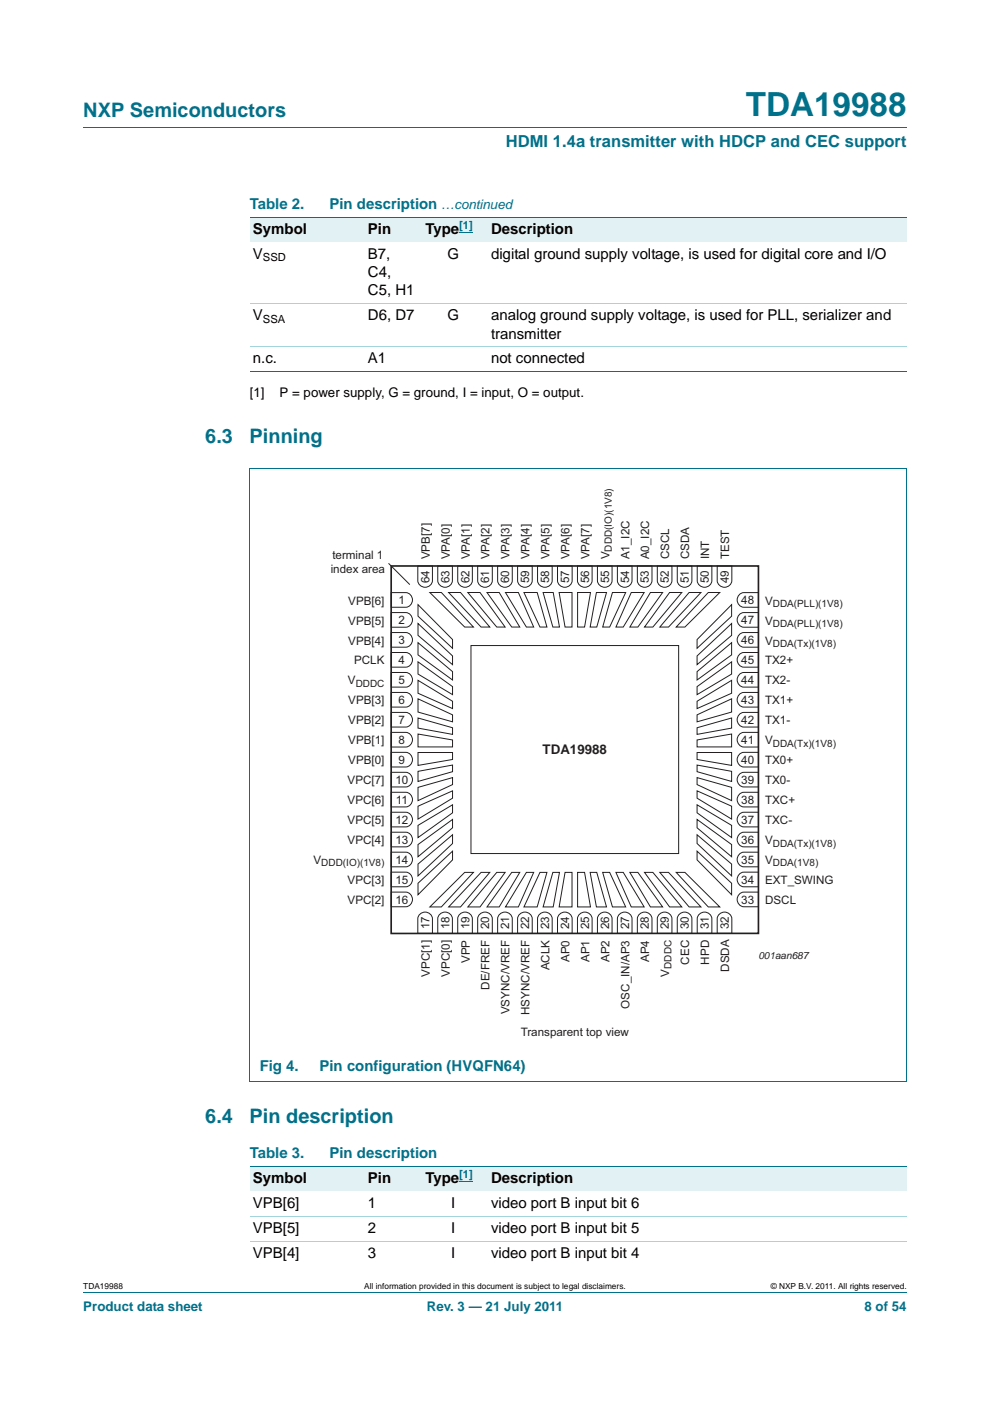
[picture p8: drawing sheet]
<svg xmlns="http://www.w3.org/2000/svg" width="210mm" height="297mm" viewBox="0 0 210 297" stroke-linecap="round" stroke-linejoin="round" font-family="sans-serif">
<path d="M17.7 27h174.6M17.7 273.9h174.6" fill="none" stroke="#00718a" stroke-width=".21"/>
<g fill="#e2f1f4">
<path d="M53 46h24.3v5.3h-24.3z"/>
<path d="M77.3 46h12.2v5.3h-12.2z"/>
<path d="M89.5 46h14v5.3h-14z"/>
</g>
<path d="M97.4 49.3h2.9" fill="none" stroke="#00f" stroke-width=".21"/>
<path d="M103.5 46h88.8v5.3h-88.8z" fill="#e2f1f4"/>
<path d="M53 46h139.3M53 78.8h139.3M52.9 99.3h139.4v129.9M53 99.3v129.9M52.9 229.3h139.4" fill="none" stroke="#00718a" stroke-width=".21"/>
<path d="M53 64.4h139.3M53 73.6h139.3" fill="none" stroke="#a5d5dc" stroke-width=".21"/>
<path d="M83 120h77.9v77.9h-77.9z" fill="none" stroke="#231f20" stroke-width=".35"/>
<g fill="none" stroke="#231f20" stroke-width=".21">
<path d="M82.4 119.4l4.5 4.5M88.6 120h3.1v3.1a1.56 1.56 0 0 1-1.5 1.4 1.56 1.56 0 0 1-1.6-1.4zM92.8 120h3.2v3.1a1.56 1.56 0 0 1-1.6 1.4 1.56 1.56 0 0 1-1.6-1.4zM97.1 120h3.1v3.1a1.56 1.56 0 0 1-1.6 1.4 1.56 1.56 0 0 1-1.5-1.4zM101.3 120h3.1v3.1a1.56 1.56 0 0 1-1.5 1.4 1.56 1.56 0 0 1-1.6-1.4zM105.5 120h3.2v3.1a1.56 1.56 0 0 1-1.6 1.4 1.56 1.56 0 0 1-1.6-1.4zM109.8 120h3.1v3.1a1.56 1.56 0 0 1-1.6 1.4 1.56 1.56 0 0 1-1.5-1.4zM114 120h3.1v3.1a1.56 1.56 0 0 1-1.5 1.4 1.56 1.56 0 0 1-1.6-1.4zM118.2 120h3.2v3.1a1.56 1.56 0 0 1-1.6 1.4 1.56 1.56 0 0 1-1.6-1.4zM122.5 120h3.1v3.1a1.56 1.56 0 0 1-1.6 1.4 1.56 1.56 0 0 1-1.5-1.4zM126.7 120h3.1v3.1a1.56 1.56 0 0 1-1.5 1.4 1.56 1.56 0 0 1-1.6-1.4zM130.9 120h3.2v3.1a1.56 1.56 0 0 1-1.6 1.4 1.56 1.56 0 0 1-1.6-1.4z"/>
<path d="M135.2 120h3.1v3.1a1.56 1.56 0 0 1-1.6 1.4 1.56 1.56 0 0 1-1.5-1.4zM139.4 120h3.1v3.1a1.56 1.56 0 0 1-1.5 1.4 1.56 1.56 0 0 1-1.6-1.4zM143.6 120h3.2v3.1a1.56 1.56 0 0 1-1.6 1.4 1.56 1.56 0 0 1-1.6-1.4zM147.9 120h3.1v3.1a1.56 1.56 0 0 1-1.6 1.4 1.56 1.56 0 0 1-1.5-1.4zM152.1 120h3.1v3.1a1.56 1.56 0 0 1-1.5 1.4 1.56 1.56 0 0 1-1.6-1.4zM83 138.3h3.1a1.56 1.56 0 0 1 1.4 1.6 1.56 1.56 0 0 1-1.4 1.5h-3.1zM83 134.1h3.1a1.56 1.56 0 0 1 1.4 1.6 1.56 1.56 0 0 1-1.4 1.5h-3.1zM83 129.9h3.1a1.56 1.56 0 0 1 1.4 1.5 1.56 1.56 0 0 1-1.4 1.6h-3.1zM83 125.6h3.1a1.56 1.56 0 0 1 1.4 1.6 1.56 1.56 0 0 1-1.4 1.5h-3.1zM88.7 136.3l7.3 6.1v1.8l-7.3-5.4zM88.7 132.2l7.3 6.9v1.8l-7.3-6.2zM88.7 128.2l7.3 7.4v1.8l-7.3-6.8z"/>
<path d="M91.2 125.6h2.4l6.8 7.3h-1.8zM95.2 125.6h2.5l6.2 7.3h-1.9zM99.2 125.6h2.6l5.3 7.3h-1.7zM99.9 136.9h44v44.1h-44zM103.3 125.6h2.6l4.3 7.3h-1.7zM107.2 125.6h2.7l3.3 7.3h-1.6zM111.1 125.6h2.8l2.1 7.3h-1.5zM115.2 125.6h2.1l1.4 7.3h-1.4zM118.6 125.6h2.7v7.3h-1.5zM122.5 125.6h2.7l-1.2 7.3h-1.5zM126.5 125.6h2.1l-2 7.3h-1.4zM129.9 125.6h2.8l-3.4 7.3h-1.5z"/>
<path d="M133.9 125.6h2.7l-4.4 7.3h-1.6zM138 125.6h2.5l-5.2 7.3h-1.7zM142 125.6h2.6l-6.1 7.3h-1.8zM146.2 125.6h2.5l-6.9 7.3h-1.8zM147.9 139.1l7.3-6.9v2.5l-7.3 6.2zM150.2 125.6h2.5l-7.4 7.3h-1.9zM155.2 128.2v2.4l-7.3 6.8v-1.8zM156.9 138.7l.9-.4h3.1v3.1h-3.1a1.57 1.57 0 0 1-1.4-1.1 1.57 1.57 0 0 1 .5-1.6zM156.9 134.4l.9-.3h3.1v3.1h-3.1a1.57 1.57 0 0 1-1.4-1.1 1.57 1.57 0 0 1 .5-1.7zM156.9 130.2l.9-.3h3.1v3.1h-3.1a1.57 1.57 0 0 1-1.4-1.1 1.57 1.57 0 0 1 .5-1.7zM156.9 126l.9-.4h3.1v3.1h-3.1a1.57 1.57 0 0 1-1.4-1.1 1.57 1.57 0 0 1 .5-1.6zM83 159.5h3.1a1.56 1.56 0 0 1 1.4 1.6 1.56 1.56 0 0 1-1.4 1.5h-3.1z"/>
<path d="M83 155.3h3.1a1.56 1.56 0 0 1 1.4 1.5 1.56 1.56 0 0 1-1.4 1.6h-3.1zM83 151h3.1a1.56 1.56 0 0 1 1.4 1.6 1.56 1.56 0 0 1-1.4 1.5h-3.1zM83 146.8h3.1a1.56 1.56 0 0 1 1.4 1.6 1.56 1.56 0 0 1-1.4 1.5h-3.1zM83 142.6h3.1a1.56 1.56 0 0 1 1.4 1.5 1.56 1.56 0 0 1-1.4 1.6h-3.1zM88.7 159.5h7.3v1.5l-7.3 1.3zM88.7 155.6l7.3 1.3v1.5h-7.3zM88.7 152.2l7.3 2.1v1.4l-7.3-1.3zM88.7 148.2l7.3 3.4v1.4l-7.3-2zM88.7 144.2l7.3 4.5v1.5l-7.3-3.2zM88.7 140.3l7.3 5.3v1.7l-7.3-4.4zM147.9 159.5h7.3v2.8l-7.3-1.3zM147.9 156.9l7.3-1.3v2.8h-7.3z"/>
<path d="M147.9 154.3l7.3-2.1v2.2l-7.3 1.3zM147.9 151.6l7.3-3.4v2.8l-7.3 2zM147.9 148.7l7.3-4.5v2.8l-7.3 3.2zM147.9 145.6l7.3-5.3v2.6l-7.3 4.4zM147.9 142.4l7.3-6.1v2.5l-7.3 5.4zM156.9 159.8l.9-.3h3.1v3.1h-3.1a1.57 1.57 0 0 1-1.4-1.1 1.57 1.57 0 0 1 .5-1.7zM156.9 155.6l.9-.3h3.1v3.1h-3.1a1.57 1.57 0 0 1-1.4-1.1 1.57 1.57 0 0 1 .5-1.7zM156.9 151.4l.9-.4h3.1v3.1h-3.1a1.57 1.57 0 0 1-1.4-1.1 1.57 1.57 0 0 1 .5-1.6zM156.9 147.1l.9-.3h3.1v3.1h-3.1a1.57 1.57 0 0 1-1.4-1.1 1.57 1.57 0 0 1 .5-1.7zM156.9 142.9l.9-.3h3.1v3.1h-3.1a1.57 1.57 0 0 1-1.4-1.1 1.57 1.57 0 0 1 .5-1.7zM83 176.4h3.1a1.56 1.56 0 0 1 1.4 1.6 1.56 1.56 0 0 1-1.4 1.6h-3.1zM83 172.2h3.1a1.56 1.56 0 0 1 1.4 1.6 1.56 1.56 0 0 1-1.4 1.5h-3.1z"/>
<path d="M83 168h3.1a1.56 1.56 0 0 1 1.4 1.5 1.56 1.56 0 0 1-1.4 1.6h-3.1zM83 163.7h3.1a1.56 1.56 0 0 1 1.4 1.6 1.56 1.56 0 0 1-1.4 1.5h-3.1zM88.7 163.5l7.3-1.3v1.4l-7.3 2.1zM88.7 166.9l7.3-2v1.4l-7.3 3.4zM88.7 170.9l7.3-3.2v1.5l-7.3 4.5zM88.7 175l7.3-4.4v1.7l-7.3 5.3zM88.7 179.1l7.3-5.4v1.8l-7.3 6.1zM147.9 162.2l7.3 1.3v2.2l-7.3-2.1zM147.9 164.9l7.3 2v2.8l-7.3-3.4zM147.9 167.7l7.3 3.2v2.8l-7.3-4.5zM147.9 170.6l7.3 4.4v2.6l-7.3-5.3zM147.9 173.7l7.3 5.4v2.5l-7.3-6.1z"/>
<path d="M147.9 177l7.3 6.2v2.5l-7.3-6.9zM156.9 176.8l.9-.4h3.1v3.2h-3.1a1.57 1.57 0 0 1-1.4-1.2 1.57 1.57 0 0 1 .5-1.6zM156.9 172.5l.9-.3h3.1v3.1h-3.1a1.57 1.57 0 0 1-1.4-1.1 1.57 1.57 0 0 1 .5-1.7zM156.9 168.3l.9-.3h3.1v3.1h-3.1a1.57 1.57 0 0 1-1.4-1.1 1.57 1.57 0 0 1 .5-1.7zM156.9 164.1l.9-.4h3.1v3.1h-3.1a1.57 1.57 0 0 1-1.4-1.1 1.57 1.57 0 0 1 .5-1.6zM83 189.1h3.1a1.56 1.56 0 0 1 1.4 1.6 1.56 1.56 0 0 1-1.4 1.6h-3.1zM83 184.9h3.1a1.56 1.56 0 0 1 1.4 1.6 1.56 1.56 0 0 1-1.4 1.5h-3.1zM83 180.7h3.1a1.56 1.56 0 0 1 1.4 1.5 1.56 1.56 0 0 1-1.4 1.6h-3.1zM88.7 183.2l7.3-6.2v1.8l-7.3 6.9zM88.7 187.3l7.3-6.8v1.8l-7.3 7.4zM88.9 194a1.57 1.57 0 0 1 1.7-.6 1.57 1.57 0 0 1 1.1 1.4v3.1h-3.1v-3.1zM91.2 192.3l7.4-7.3h1.8l-6.8 7.3z"/>
<path d="M93.2 194a1.57 1.57 0 0 1 1.6-.6 1.57 1.57 0 0 1 1.2 1.4v3.1h-3.2v-3.1zM97.4 194a1.57 1.57 0 0 1 1.7-.6 1.57 1.57 0 0 1 1.1 1.4v3.1h-3.1v-3.1zM101.6 194a1.57 1.57 0 0 1 1.7-.6 1.57 1.57 0 0 1 1.1 1.4v3.1h-3.1v-3.1zM102 185h1.9l-6.2 7.3h-2.5zM105.4 185h1.7l-5.3 7.3h-2.6zM105.9 194a1.57 1.57 0 0 1 1.6-.6 1.57 1.57 0 0 1 1.2 1.4v3.1h-3.2v-3.1zM108.5 185h1.7l-4.3 7.3h-2.6zM110.1 194a1.57 1.57 0 0 1 1.7-.6 1.57 1.57 0 0 1 1.1 1.4v3.1h-3.1v-3.1zM111.6 185h1.6l-3.3 7.3h-2.7zM114.3 194a1.57 1.57 0 0 1 1.7-.6 1.57 1.57 0 0 1 1.1 1.4v3.1h-3.1v-3.1zM114.5 185h1.5l-2.1 7.3h-2.8zM117.3 185h1.4l-1.4 7.3h-2.1z"/>
<path d="M118.6 194a1.57 1.57 0 0 1 1.6-.6 1.57 1.57 0 0 1 1.2 1.4v3.1h-3.2v-3.1zM119.8 185h1.5v7.3h-2.7zM122.5 185h1.5l1.2 7.3h-2.7zM122.8 194a1.57 1.57 0 0 1 1.7-.6 1.57 1.57 0 0 1 1.1 1.4v3.1h-3.1v-3.1zM125.2 185h1.4l2 7.3h-2.1zM127 194a1.57 1.57 0 0 1 1.7-.6 1.57 1.57 0 0 1 1.1 1.4v3.1h-3.1v-3.1zM127.8 185h1.5l3.4 7.3h-2.8zM130.6 185h1.6l4.4 7.3h-2.7zM131.3 194a1.57 1.57 0 0 1 1.6-.6 1.57 1.57 0 0 1 1.2 1.4v3.1h-3.2v-3.1zM133.6 185h1.7l5.2 7.3h-2.5zM135.5 194a1.57 1.57 0 0 1 1.7-.6 1.57 1.57 0 0 1 1.1 1.4v3.1h-3.1v-3.1zM136.7 185h1.8l6.1 7.3h-2.6z"/>
<path d="M139.7 194a1.57 1.57 0 0 1 1.7-.6 1.57 1.57 0 0 1 1.1 1.4v3.1h-3.1v-3.1zM140 185h1.8l6.9 7.3h-2.5zM143.4 185h1.9l7.4 7.3h-2.5zM144 194a1.57 1.57 0 0 1 1.6-.6 1.57 1.57 0 0 1 1.2 1.4v3.1h-3.2v-3.1zM147.9 180.5l7.3 6.8v2.4l-7.3-7.4zM148.2 194a1.57 1.57 0 0 1 1.7-.6 1.57 1.57 0 0 1 1.1 1.4v3.1h-3.1v-3.1zM152.4 194a1.57 1.57 0 0 1 1.7-.6 1.57 1.57 0 0 1 1.1 1.4v3.1h-3.1v-3.1zM156.9 189.5l.9-.4h3.1v3.2h-3.1a1.57 1.57 0 0 1-1.4-1.2 1.57 1.57 0 0 1 .5-1.6zM156.9 185.2l.9-.3h3.1v3.1h-3.1a1.57 1.57 0 0 1-1.4-1.1 1.57 1.57 0 0 1 .5-1.7zM156.9 181l.9-.3h3.1v3.1h-3.1a1.57 1.57 0 0 1-1.4-1.1 1.57 1.57 0 0 1 .5-1.7z"/>
</g>
<g fill="#e2f1f4">
<path d="M53 247.2h24.3v5.3h-24.3z"/>
<path d="M77.3 247.2h12.2v5.3h-12.2z"/>
<path d="M89.5 247.2h14v5.3h-14z"/>
</g>
<path d="M97.4 250.5h2.9" fill="none" stroke="#00f" stroke-width=".21"/>
<path d="M103.5 247.2h88.8v5.3h-88.8z" fill="#e2f1f4"/>
<path d="M53 247.2h139.3" fill="none" stroke="#00718a" stroke-width=".21"/>
<path d="M53 257.8h139.3M53 263.1h139.3" fill="none" stroke="#a5d5dc" stroke-width=".21"/>
<text font-size="7" fill="#00718a" x="158.2" y="24.6">TDA19988</text>
<g font-size="4.2" fill="#00718a">
<text x="17.7" y="24.9">NXP Semiconductors</text>
<text x="43.5" y="94">6.3</text>
<text x="53" y="94">Pinning</text>
<text x="43.5" y="238.1">6.4</text>
<text x="52.9" y="238.1">Pin description</text>
</g>
<text font-size="3.5" fill="#00718a" x="107.3" y="31.1">HDMI 1.4a transmitter with HDCP and CEC support</text>
<g font-size="3.2" fill="#00718a">
<text x="53" y="44.3">Table 2.</text>
<text x="69.9" y="44.3">Pin description</text>
<text x="55.1" y="227.1">Fig 4.</text>
<text x="67.8" y="227.1">Pin configuration (HVQFN64)</text>
<text x="53" y="245.5">Table 3.</text>
<text x="69.9" y="245.5">Pin description</text>
</g>
<g font-size="3.2">
<text x="53.7" y="49.6">Symbol</text>
<text x="78" y="49.6">Pin</text>
<text x="90.2" y="49.6">Type</text>
<text x="104.2" y="49.6">Description</text>
<text x="53.7" y="54.8">V</text>
<text x="78" y="54.8">B7,</text>
<text x="78" y="58.7">C4,</text>
<text x="94.9" y="54.8">G</text>
<text x="104.2" y="54.8">digital ground supply voltage, is used for digital core and I/O</text>
<text x="78" y="62.6">C5, H1</text>
<text x="53.7" y="67.9">V</text>
<text x="78" y="67.9">D6, D7</text>
<text x="94.9" y="67.9">G</text>
<text x="104.2" y="71.8">transmitter</text>
<text x="104.2" y="67.9">analog ground supply voltage, is used for PLL, serializer and</text>
<text x="53.7" y="77.1">n.c.</text>
<text x="78" y="77.1">A1</text>
<text x="104.1" y="77.1">not connected</text>
<text x="53.7" y="250.8">Symbol</text>
<text x="78" y="250.8">Pin</text>
<text x="90.2" y="250.8">Type</text>
<text x="104.2" y="250.8">Description</text>
<text x="53.7" y="256.1">VPB[6]</text>
<text x="78" y="256.1">1</text>
<text x="95.7" y="256.1">I</text>
<text x="104.1" y="256.1">video port B input bit 6</text>
<text x="53.7" y="261.3">VPB[5]</text>
<text x="78" y="261.3">2</text>
<text x="95.7" y="261.3">I</text>
<text x="104.1" y="261.3">video port B input bit 5</text>
<text x="53.7" y="266.6">VPB[4]</text>
<text x="78" y="266.6">3</text>
<text x="95.7" y="266.6">I</text>
<text x="104.1" y="266.6">video port B input bit 4</text>
</g>
<g font-size="2.8" fill="#00718a">
<text x="93.6" y="44.3">…continued</text>
<text x="17.7" y="277.9">Product data sheet</text>
<text x="90.5" y="277.9">Rev. 3 — 21 July 2011</text>
<text x="183.4" y="277.9">8 of 54</text>
</g>
<g font-size="2.8">
<text x="53" y="84.2">[1]</text>
<text x="59.3" y="84.2">P = power supply, G = ground, I = input, O = output.</text>
</g>
<text font-size="2.8" fill="#231f20" x="115.1" y="159.8">TDA19988</text>
<g font-size="2.5" fill="#231f20">
<text x="70.5" y="118.6">terminal 1</text>
<text x="91.2" y="118.6" transform="rotate(-90 91.2 118.6)">VPB[7]</text>
<text x="95.4" y="118.6" transform="rotate(-90 95.4 118.6)">VPA[0]</text>
<text x="99.6" y="118.6" transform="rotate(-90 99.6 118.6)">VPA[1]</text>
<text x="103.9" y="118.6" transform="rotate(-90 103.9 118.6)">VPA[2]</text>
<text x="108.1" y="118.6" transform="rotate(-90 108.1 118.6)">VPA[3]</text>
<text x="112.3" y="118.6" transform="rotate(-90 112.3 118.6)">VPA[4]</text>
<text x="116.6" y="118.6" transform="rotate(-90 116.6 118.6)">VPA[5]</text>
<text x="120.8" y="118.6" transform="rotate(-90 120.8 118.6)">VPA[6]</text>
<text x="125" y="118.6" transform="rotate(-90 125 118.6)">VPA[7]</text>
<text x="129.2" y="118.6" transform="rotate(-90 129.2 118.6)">V</text>
<text x="133.5" y="118.6" transform="rotate(-90 133.5 118.6)">A1_I2C</text>
<text x="137.7" y="118.6" transform="rotate(-90 137.7 118.6)">A0_I2C</text>
<text x="142" y="118.6" transform="rotate(-90 142 118.6)">CSCL</text>
<text x="146.2" y="118.6" transform="rotate(-90 146.2 118.6)">CSDA</text>
<text x="150.4" y="118.6" transform="rotate(-90 150.4 118.6)">INT</text>
<text x="154.7" y="118.6" transform="rotate(-90 154.7 118.6)">TEST</text>
<text x="70.1" y="121.6">index area</text>
<text x="91.1" y="123.6" transform="rotate(-90 91.1 123.6)">64</text>
<text x="95.3" y="123.6" transform="rotate(-90 95.3 123.6)">63</text>
<text x="99.6" y="123.6" transform="rotate(-90 99.6 123.6)">62</text>
<text x="103.8" y="123.6" transform="rotate(-90 103.8 123.6)">61</text>
<text x="108" y="123.6" transform="rotate(-90 108 123.6)">60</text>
<text x="112.2" y="123.6" transform="rotate(-90 112.2 123.6)">59</text>
<text x="116.5" y="123.6" transform="rotate(-90 116.5 123.6)">58</text>
<text x="120.7" y="123.6" transform="rotate(-90 120.7 123.6)">57</text>
<text x="124.9" y="123.6" transform="rotate(-90 124.9 123.6)">56</text>
<text x="129.2" y="123.6" transform="rotate(-90 129.2 123.6)">55</text>
<text x="133.4" y="123.6" transform="rotate(-90 133.4 123.6)">54</text>
<text x="137.6" y="123.6" transform="rotate(-90 137.6 123.6)">53</text>
<text x="141.9" y="123.6" transform="rotate(-90 141.9 123.6)">52</text>
<text x="146.1" y="123.6" transform="rotate(-90 146.1 123.6)">51</text>
<text x="150.3" y="123.6" transform="rotate(-90 150.3 123.6)">50</text>
<text x="154.6" y="123.6" transform="rotate(-90 154.6 123.6)">49</text>
<text x="73.9" y="128.2">VPB[6]</text>
<text x="84.5" y="128.1">1</text>
<text x="157.2" y="128.1">48</text>
<text x="162.3" y="128.2">V</text>
<text x="73.9" y="132.4">VPB[5]</text>
<text x="73.9" y="136.7">VPB[4]</text>
<text x="84.5" y="136.6">3</text>
<text x="84.5" y="132.3">2</text>
<text x="157.2" y="136.6">46</text>
<text x="157.2" y="132.3">47</text>
<text x="162.3" y="132.4">V</text>
<text x="162.3" y="136.7">V</text>
<text x="75.1" y="140.9">PCLK</text>
<text x="84.5" y="140.8">4</text>
<text x="157.2" y="140.8">45</text>
<text x="162.3" y="140.9">TX2+</text>
<text x="73.8" y="145.1">V</text>
<text x="73.9" y="149.4">VPB[3]</text>
<text x="84.5" y="149.3">6</text>
<text x="84.5" y="145">5</text>
<text x="157.2" y="149.3">43</text>
<text x="157.2" y="145">44</text>
<text x="162.3" y="149.4">TX1+</text>
<text x="162.3" y="145.1">TX2-</text>
<text x="73.9" y="153.6">VPB[2]</text>
<text x="84.5" y="153.5">7</text>
<text x="157.2" y="153.5">42</text>
<text x="162.3" y="153.6">TX1-</text>
<text x="73.9" y="157.8">VPB[1]</text>
<text x="84.5" y="162">9</text>
<text x="84.5" y="157.7">8</text>
<text x="157.2" y="162">40</text>
<text x="157.2" y="157.7">41</text>
<text x="162.3" y="157.8">V</text>
<text x="73.7" y="166.3">VPC[7]</text>
<text x="73.9" y="162.1">VPB[0]</text>
<text x="83.9" y="166.2">10</text>
<text x="157.2" y="166.2">39</text>
<text x="162.3" y="166.3">TX0-</text>
<text x="162.3" y="162.1">TX0+</text>
<text x="73.7" y="170.5">VPC[6]</text>
<text x="83.9" y="170.4">11</text>
<text x="157.2" y="170.4">38</text>
<text x="162.3" y="170.5">TXC+</text>
<text x="73.7" y="179">VPC[4]</text>
<text x="73.7" y="174.8">VPC[5]</text>
<text x="83.9" y="178.9">13</text>
<text x="83.9" y="174.7">12</text>
<text x="157.2" y="178.9">36</text>
<text x="157.2" y="174.7">37</text>
<text x="162.3" y="179">V</text>
<text x="162.3" y="174.8">TXC-</text>
<text x="66.5" y="183.2">V</text>
<text x="83.9" y="183.1">14</text>
<text x="157.2" y="183.1">35</text>
<text x="162.3" y="183.2">V</text>
<text x="73.7" y="187.5">VPC[3]</text>
<text x="73.7" y="191.7">VPC[2]</text>
<text x="83.9" y="191.6">16</text>
<text x="83.9" y="187.4">15</text>
<text x="157.2" y="191.6">33</text>
<text x="157.2" y="187.4">34</text>
<text x="162.3" y="191.7">DSCL</text>
<text x="162.3" y="187.5">EXT_SWING</text>
<text x="91.1" y="197" transform="rotate(-90 91.1 197)">17</text>
<text x="95.3" y="197" transform="rotate(-90 95.3 197)">18</text>
<text x="99.6" y="197" transform="rotate(-90 99.6 197)">19</text>
<text x="103.8" y="197" transform="rotate(-90 103.8 197)">20</text>
<text x="108" y="197" transform="rotate(-90 108 197)">21</text>
<text x="112.2" y="197" transform="rotate(-90 112.2 197)">22</text>
<text x="116.5" y="197" transform="rotate(-90 116.5 197)">23</text>
<text x="120.7" y="197" transform="rotate(-90 120.7 197)">24</text>
<text x="124.9" y="197" transform="rotate(-90 124.9 197)">25</text>
<text x="129.2" y="197" transform="rotate(-90 129.2 197)">26</text>
<text x="133.4" y="197" transform="rotate(-90 133.4 197)">27</text>
<text x="137.6" y="197" transform="rotate(-90 137.6 197)">28</text>
<text x="141.9" y="197" transform="rotate(-90 141.9 197)">29</text>
<text x="146.1" y="197" transform="rotate(-90 146.1 197)">30</text>
<text x="150.3" y="197" transform="rotate(-90 150.3 197)">31</text>
<text x="154.6" y="197" transform="rotate(-90 154.6 197)">32</text>
<text x="120.8" y="204" transform="rotate(-90 120.8 204)">AP0</text>
<text x="125" y="204" transform="rotate(-90 125 204)">AP1</text>
<text x="129.3" y="204" transform="rotate(-90 129.3 204)">AP2</text>
<text x="137.7" y="204" transform="rotate(-90 137.7 204)">AP4</text>
<text x="91.2" y="207.1" transform="rotate(-90 91.2 207.1)">VPC[1]</text>
<text x="95.4" y="207.1" transform="rotate(-90 95.4 207.1)">VPC[0]</text>
<text x="99.6" y="204.2" transform="rotate(-90 99.6 204.2)">VPP</text>
<text x="103.9" y="209.9" transform="rotate(-90 103.9 209.9)">DE/FREF</text>
<text x="116.6" y="205.8" transform="rotate(-90 116.6 205.8)">ACLK</text>
<text x="141.9" y="207.1" transform="rotate(-90 141.9 207.1)">V</text>
<text x="146.2" y="204.5" transform="rotate(-90 146.2 204.5)">CEC</text>
<text x="150.4" y="204.5" transform="rotate(-90 150.4 204.5)">HPD</text>
<text x="154.7" y="206" transform="rotate(-90 154.7 206)">DSDA</text>
<text x="108.1" y="215.1" transform="rotate(-90 108.1 215.1)">VSYNC/VREF</text>
<text x="112.3" y="215.2" transform="rotate(-90 112.3 215.2)">HSYNC/VREF</text>
<text x="133.5" y="213.9" transform="rotate(-90 133.5 213.9)">OSC_IN/AP3</text>
<text x="110.4" y="219.6">Transparent top view</text>
</g>
<g font-size="2.4" fill="#00f">
<text x="97.4" y="48.6">[1]</text>
<text x="97.4" y="249.8">[1]</text>
</g>
<g font-size="2.4">
<text x="55.8" y="55.4">SSD</text>
<text x="55.8" y="68.5">SSA</text>
</g>
<g font-size="2.1" fill="#231f20">
<text x="129.8" y="116.9" transform="rotate(-90 129.8 116.9)">DDD(IO)(1V8)</text>
<text x="163.9" y="128.7">DDA(PLL)(1V8)</text>
<text x="163.9" y="137.1">DDA(Tx)(1V8)</text>
<text x="163.9" y="132.9">DDA(PLL)(1V8)</text>
<text x="75.4" y="145.6">DDDC</text>
<text x="163.9" y="158.3">DDA(Tx)(1V8)</text>
<text x="163.9" y="179.5">DDA(Tx)(1V8)</text>
<text x="68.2" y="183.7">DDD(IO)(1V8)</text>
<text x="163.9" y="183.7">DDA(1V8)</text>
<text x="160.9" y="203.3">001aan687</text>
<text x="142.5" y="205.4" transform="rotate(-90 142.5 205.4)">DDDC</text>
</g>
<g font-size="1.8">
<text x="17.7" y="273.3">TDA19988</text>
<text x="77.3" y="273.3">All information provided in this document is subject to legal disclaimers.</text>
<text x="163.5" y="273.3">© NXP B.V. 2011. All rights reserved.</text>
</g>
</svg>
